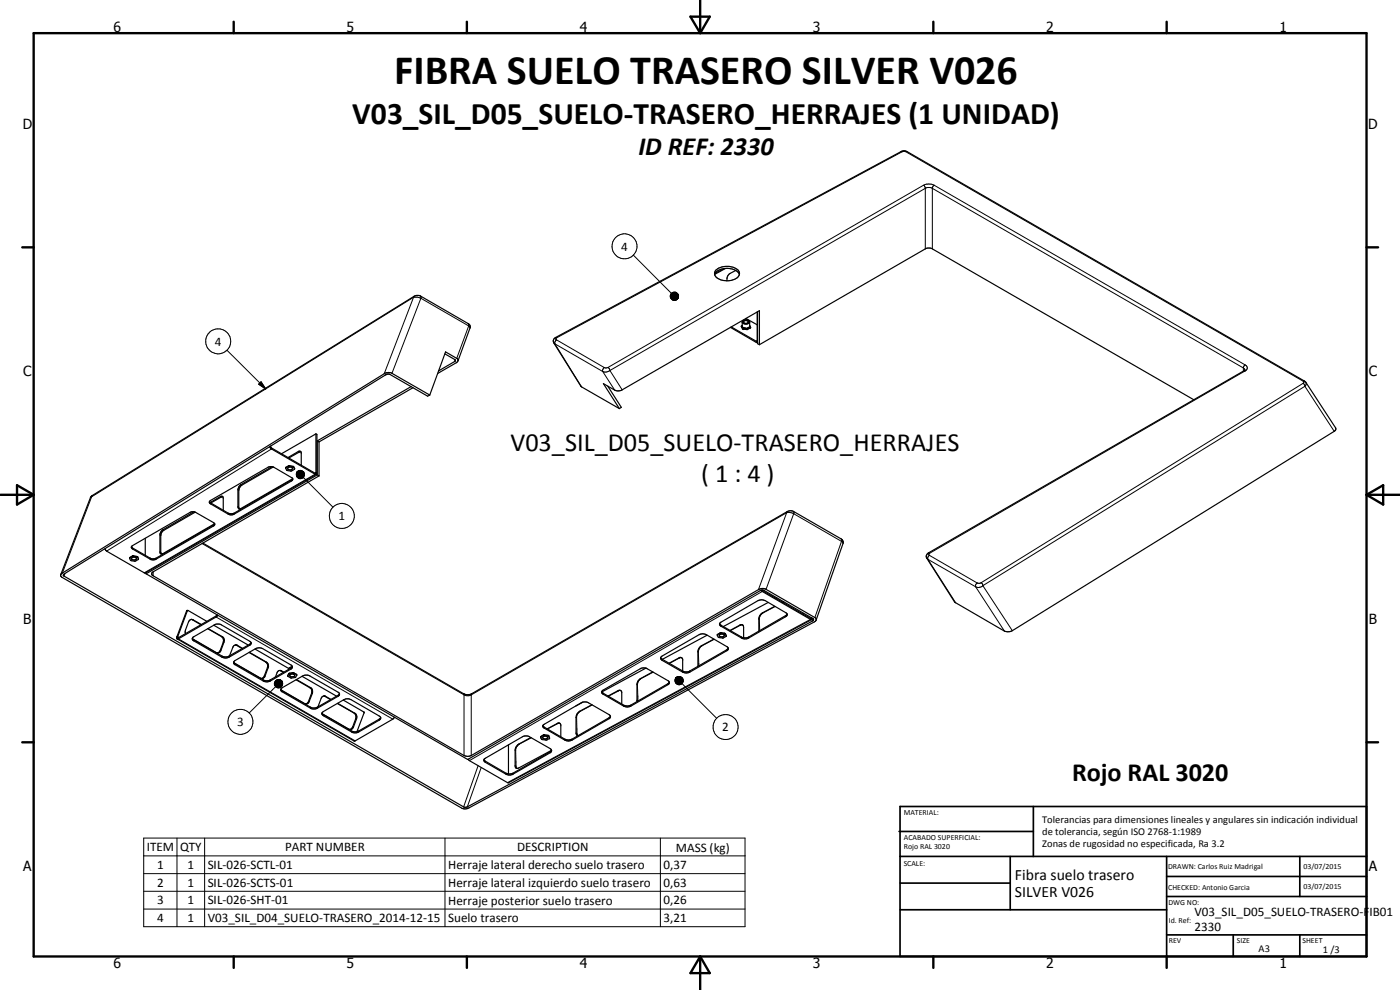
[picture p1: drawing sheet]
<svg xmlns="http://www.w3.org/2000/svg" width="420mm" height="297mm" viewBox="0 0 420 297" stroke-linecap="round" stroke-linejoin="round" font-family="sans-serif">
<g fill="none" stroke="#000" stroke-width=".35">
<path d="M214.4 82.4a4.7 4.7 0 0 1 5.8-1.5l1.2 .7 .5 .8M214.8 81.1a5.2 5.2 0 0 1 7 .3 2.03 2.03 0 0 1-1.9 2.6 4.5 4.5 0 0 1-5.4-1.6l-.1-.5zM217.7 80.6l-3.2 1.7M219.2 98.2l7.8 4.5h.4M220.8 81.2l-2.1 1.1-.4 .8-.1 1.1M222.7 97.9l.3 .7M222.7 97.9h.1M222.7 97.9l.9 .6M222.7 97.7v.2M222.7 96.6l.3 2M223 98.6h.1M223 98.6l1.1 .2"/>
<path d="M223.2 96.4a.87 .87 0 0 1 1.4 .3 .83 .83 0 0 1-.8 .4 .83 .83 0 0 1-.7-.5zM223.6 98.5l.5 .3M223.6 98.5l-.6 .1M223.8 95.5l3.4 2M224.2 98.7l-.1 .1M224.2 98.7v.1M224.7 98.3l-.5 .4M224.7 98.3h.4M224.7 98.3l-1.1 .2M225 96.6a1.33 1.33 0 0 1-2.3 0M225 96.6a1.25 1.25 0 0 0-1.1-.7 1.25 1.25 0 0 0-1.2 .7M225 97.9l.1 .4"/>
<path d="M225 96.6v1.3M225 97.9l-.3 .4M225.1 98.2v.1M225.1 98.3l-.9 .5M225.1 98.3l-.9 .5-1.2-.2M227.2 93.6l-.1 8.8-7.7-4.3M227.4 93.5v9.6l.5 .3M116 112.3h.9l11.4 6.6 .7-.4M116 112.3l-96.7 59.9-.3 .5 120.5 69.5h.6l104-56.1-.1-.5-14.7-8.4-1-.1-87.9 50.8-96.6-55.7M116 112.3l-.3 .2M123.4 116l-28.2 16.3M123.9 116.3l-28.2 16.3"/>
<path d="M129 118.5l-11.4-6.5a2.31 2.31 0 0 0-2.3 .1l-96.6 59.9a.66 .66 0 0 0-.5 .6 .66 .66 0 0 0 .4 .6l120.6 69.5 1.5-.3 103.7-55.8a.68 .68 0 0 0 .6-.6 .68 .68 0 0 0-.5-.7l-14.8-8.6-1-.1-.8 .2-86.5 49.9-1.6 .2-94.2-54.4-.1-.5 .5-.4 49.7-28.8M133.5 106.2l3 1.7 .2 .3-5.1 3.1M137.4 108.2l-.2-.6-3.5-2-4.7 12.9M137.4 108.2l-.5 .6-5.6 3.3M137.4 108.3l3.7-10.1-.1-.6-.5-.5-14.3-8.3-.5-.2-1.2 .2-96.9 59.9-.5 .7-8.9 23M182.4 115.9l4.1 6.3-.6 .4M227.9 103.4v-10.2l-41.4 23.9-1.6 .1-3.8-2.1 4.8 7.5M227.9 103.4l50-28.9 1.1-.1 .6 .1 78.7 45.4M373.5 111.2h-.1M373.6 111l-95 54.9a1.17 1.17 0 0 0-.4 1.6l8.3 13.2 14.9 8.7 1.7 .1 97.3-60.1 .4-.4 .1-.5-9.4-14.2-119.3-68.8-.7-.2-.9 .1-104.3 56.2-.2 .5 .1 .8 8.1 13 11.6 6.7M81 134l.5 .7M81.2 133.9l.3 .5"/>
<path d="M81.5 134.4v.3M81.5 134.7l13.1 7.6h.3M86.6 139.8l-.8 .5M86.8 139.7l-.2 .1M86.9 139.8l1 .2M86.9 139.8h-.3M86.9 139.7v.1M86.9 139.7l-.2 .1M87.9 140l.5 .7M87.9 140h.1M88 140l.4 .7M90.2 135.5l.2 4.1"/>
<path d="M90.2 135.5l-.5-.1-3.3 1.9M90.3 135.5l-3.6 1.9M94.8 130.2l.3 .1v11.7l-.2 .3M94.8 130.2v11.8l-13.3-7.6M94.8 130.2l-10.3 5.9M95.2 132.3l.5 .3M95.2 132.3v10.2M95.7 132.6v10.2M58.2 153.5l-9.5 5.5-.3 .4-.4 1.1v5.1l.4 .6M58.6 153.7l-9.8 5.7-.6 1.3v5l.2 .5M62.9 150.5l.1 .3M66.8 149l.2 4.1"/>
<path d="M66.8 149l-.5-.1-3.3 1.9M66.8 149l-3.5 1.9M81.6 140l-9.8 5.9-.4 1v5.2l.4 .6M82 140.1l-9.8 5.7-.5 1.3v5.1l.1 .5M82 140.1l5.8 3.5M82 140.1l-.9-.1-.7 .2-17.2 10-.3 .3M85.7 140.5l.5 .7a1.83 1.83 0 0 0 2.2-.5M85.8 140.4l-.1 .1M85.8 140.3h.1M85.8 140.3l-.1 .2M86.3 140.4a.85 .85 0 0 1 1.5 .2 .79 .79 0 0 1-.8 .4 .79 .79 0 0 1-.7-.6zM87.8 143.6l-16 9.1"/>
<path d="M87.8 143.6v.5l-.3 .2-17.6 10.1-1.4-.1-5.5-3.2-.1-.6M87.8 143.6l-.3 .4-17.4 10.1-.7 .1-.9-.2-5.5-3.2M94.9 142.3l-51.3 29.7-11.6-6.6-.5-.8M95.2 142.5l.5 .3M95.2 142.5l-51.4 29.7M38.9 167.3l.5 .9a1.83 1.83 0 0 0 2.2-.5M38.9 167.3v.1M39.4 164l5.7 3.5 1.3 .1 17.7-10.1 .3-.4-15.5 9-.5 .1M39.5 167.4a.77 .77 0 0 1 .8-.2 .77 .77 0 0 1 .6 .6 .77 .77 0 0 1-.8 .3 .77 .77 0 0 1-.6-.7zM39.6 163.8l17.8-10.2 1.2 .1 5.5 3.1a.53 .53 0 0 1 .4 .5 .53 .53 0 0 1-.4 .5l-17.5 10.1h-1.4l-5.4-3.2-.4-.5zM39.7 166.9l-.8 .4M39.8 166.8l-.1 .1"/>
<path d="M39.8 166.8h.2M39.9 166.8h.1M40 166.8l-.3 .1M40 166.8l1.1 .2M40 166.8h.1M41.1 167h.1M41.2 167l.1 .1M41.3 167.1l.3 .6M41.6 167.7h.1M43.6 161.5v5.1M43.8 171.8v.4M60.9 162.9l78.2 45.3 1.4 .2 .8-.1 95-54.8 .9-.3 1 .3 14.3 8.2a1.2 1.2 0 0 1 .5 1.3l-8.1 23.1"/>
<path d="M228.4 177.1l14.8 8.7 .4 .1M228.6 177l14.6 8.5 .3-.2M233.1 179.4l-.3 .1M53.1 191.1l.1 .6M53.2 191.7l53.1 30.7 11.6-6.6 .5-.6M56.4 183.2l-.4 .1-2.9 7.7M57.4 185.8l.3 .1M57.7 185.9l2.6 1.6M57.7 185.9l2.7 1.5M57.7 185.9h-.5l-.6 .7-.9 2.5v1M57.7 191.5l.1 .5 .4 .3 8.4 4.9 1.1 .2 1-.2 6.3-3.6 .3-.4v-.4M57.7 191.5l.2-.3 6.6-3.8 1.2-.2 .5 .2 8.8 5 .3 .4"/>
<path d="M57.7 191.5l.3 .4 9.4 5.2 1.1-.1 6.5-3.7 .3-.5M62.3 188.6l4.2 2.5 .5 .4v1.2l-.9 2.5-.3 .4-.6 .3M62.4 188.6l4.3 2.5a1.4 1.4 0 0 1 .5 1.6l-.9 2.5a.96 .96 0 0 1-1.3 .6l-7.2-4.1M64.1 187.6l10.4 5.9M65.1 184.4l-.1 .4-11.7 6.5 3-8.1 5.8 3.2M65.3 184.6l-.3 .4-11.5 6.7h-.3M70.1 198.7l.1 .1M70.2 198.8l8.2 4.8M70.2 198.5l6.5-3.9 1.1-.2 1 .2 8.5 4.9a.66 .66 0 0 1 .4 .6 .66 .66 0 0 1-.4 .6l-6.2 3.6-1 .3-1.1-.3-8.5-4.9-.3-.3zM70.2 198.8l9 5.3 .6 .2 1.1-.2 6.4-3.7 .4-.4M70.6 193.5l-.6 .5-1.1 2.8M70.6 193.5l.6 .1 1.6 1"/>
<path d="M70.7 193.5l2 1.1M74.7 195.7l5.1 3 .4 .5 .1 1.1-1 2.5-.4 .6-.5 .2M74.8 195.7l5.2 3 .4 .5 .1 1-1.1 2.9-.4 .4-.6 .1M76.5 194.7l10.1 5.9M198.3 197.3l.2 .4 6.4 3.6M200.8 199l3.2-1.7h.5l.4 .5v3.5M209.7 199.1v.7M212.2 190.6l-13.4 7.2M214.2 191.8l-3.6 1.9-.8 .8-.3 .8v4.6M215.3 190.4v.1M216 190.5a.82 .82 0 0 1 1.4 .2 .74 .74 0 0 1-.8 .4 .74 .74 0 0 1-.6-.6zM216.1 186.9l11.4-6.7 1-.2 1.1 .2 6.7 4-.3 .7-11.3 6.5-.8 .3-1.4-.3-6.1-3.5-.4-.4z"/>
<path d="M216.1 189.9h.1M216.1 189.9l-.8 .5M216.4 189.9h-.2M216.4 189.9h-.3M216.4 189.9l1.1 .1M216.4 189.9h.1M217.5 190l.2 .2M217.7 190.2l.2 .8a2.04 2.04 0 0 1-2.4 .2l-.2-.8M217.7 190.2l.3 .6M218.6 194.4l-6.6-4-1.1-.2-1.1 .2-11.1 6.4-.4 .5M218.6 194.4v.4l-.5 .4-11.1 6.5-1.1 .2-1-.2-6.2-3.6-.4-.4v-.4M218.6 194.5l-.5 .4-11.3 6.6-1.2 .1-.7-.3"/>
<path d="M219.1 189.1l3-1.6h.7l.4 .7v3.2M228 189.2h.1M230.5 180.8l-13.4 7.2M232.5 181.9l-3.7 2-.8 .8-.3 .8v3.9M235.1 180.5l-.3 .2M236.3 184.3l-11.6 6.8-.8 .3-1.4-.3-6.1-3.5-.5-.5M241.2 184l-.2 .2M243.5 185.4l.3 .1M243.6 185.9l-91 49-11.7-6.7-.4-.4M243.8 185.5l-.2 .4M243.8 185.5h.1M84 201.2l1 .5"/>
<path d="M84.2 206.8l.5 .5 9.2 5.1 1.4-.2 6.3-3.7 .3-.3M84.3 206.8l.1 .5 .3 .3 8.7 5 .5 .1 1.4-.2 6.2-3.6 .3-.2 .1-.5M84.3 206.8l.4-.4 6.1-3.6 1.4-.2 9.3 5.1 .4 .5M85.2 201.7l-.9-.5h-.6a2.65 2.65 0 0 0-1 1.9M86.3 202.7v.1M86.6 202.1l-.3 .7M86.7 200.5l-.1 .4M86.8 202.1h-.2M86.8 202v.1M86.9 202.6a.82 .82 0 0 1 .9-.4 .82 .82 0 0 1 .6 .6l-1 .3zM87.7 200.2l-1 .3M87.9 201.8l.3 .1"/>
<path d="M87.9 201.8l-1.1 .3M87.9 201.8h.1M88 201.8l.1 .1M88.1 201.9h.1M88.2 201.9l.8 .5M88.8 204l4.4 2.5 .3 .3v1.2l-.9 2.5-.9 .7M89 202.4h.1M89 202.4l.1 .2M89 203.9l4.6 2.7 .2 1.4-1 2.5a.9 .9 0 0 1-1.3 .6l-7.1-4.1M89 202.5l.1 .1M89.1 202.6l-.6 .7a1.94 1.94 0 0 1-2.1-.4l-.1-.1M90.6 202.9l10.4 6"/>
<path d="M96.6 214l.1 .1M96.7 214.1l9 5.4h1.4M96.7 213.8l6.5-3.9 1.4-.2 .8 .2 8.4 4.9 .4 .5v.3l-.4 .5-6.2 3.5-1.3 .3-.6-.1-8.6-5-.5-.5zM96.7 214.2l8.2 4.7M97.2 208.8l2 1.1M99.3 209.8l-1.6-.9a.96 .96 0 0 0-1.3 .6l-1 2.6M101.2 211.1l5.4 3.2 .2 1.1-1 2.7-.2 .5-.6 .3M101.3 211l5.4 3.1 .3 .4v1.2l-.9 2.4-.4 .6-.8 .2M103 210.1l6.3 3.6-2.2 5.8M114.2 215.3l-.4 .5-6.7 3.7M164.2 218.7l3.2-1.7h.6l.3 .5v3.6M173.1 218.7l.2 2"/>
<path d="M174.9 210.7l-2.1 1.1M177.6 211.5l-3.6 1.9-1 1.1-.1 5.5 .4 .7M180.7 207.3l11.9-6.9 1.4 .1 6.4 3.7a.64 .64 0 0 1 .5 .6 .64 .64 0 0 1-.5 .6l-11.1 6.5-1.1 .2-1-.2-6.2-3.6-.3-.3zM182.5 208.8l3-1.6h.8l.3 .4v3.6M183.2 214.9l-.4 .4-11.1 6.5-1.1 .2-1.1-.2-6.3-3.7-.3-.4M183.2 214.9l-.4 .7-11.1 6.5-1.1 .2-1.1-.2-6.4-3.7-.2-.7M183.2 214.9l-.4-.5-6.2-3.5-1.4-.3-.8 .3-11.5 6.8M191.4 208.9v1.5M193.9 200.4l-13.3 7.2M195.9 201.6l-3.8 2.1-.6 .6-.3 .8v5.4M200.9 204.7l-.5 .4-11.1 6.5-1.1 .2-1-.2-6.2-3.6-.4-.5M145.2 228l.3 .3 6.3 3.7 .8 .2"/>
<path d="M152.6 223.5v8.7M154.8 228.6l.3 1.9M159.3 221.3l-3.8 2.1-.7 .9-.2 .8v4.7l.2 .6 .3 .1 .6-.1 9.8-5.3M162.3 221.1l.3 .8a2.06 2.06 0 0 0 2.3-.4v-.1M162.3 221v.1M163 221.1a.9 .9 0 0 1 1.4 .3 .81 .81 0 0 1-.8 .4 .81 .81 0 0 1-.7-.7zM163.1 220.5h.1M163.1 220.6l-.8 .4M163.1 220.5v.1M163.1 220.5l-.8 .5M163.1 220.5h.3M163.3 220.5h.1"/>
<path d="M163.3 220.5h-.1M163.3 220.5l-.2 .1M163.4 220.5l1.1 .2M164.5 220.6v.1M164.5 220.7h.1M164.5 220.6l.2 .2M164.6 220.7l.1 .1M164.7 220.8l.2 .6M164.7 220.8h.1M165.5 225.1l-.4-.5-6.4-3.7-1.1-.1-.6 .1-11.8 7M165.5 225.1l-.4 .5-11.1 6.4-1.4 .2M165.5 225.1v.3l-.4 .4-11.4 6.6-.5 .1-1.4-.2-6.1-3.6-.4-.3-.1-.5"/>
<path d="M173.3 220.7h.2"/>
</g>
<g fill="none" stroke="#000" stroke-width=".3">
<path d="M270.4 45.5l.3 .1M270.7 45.6l-103.6 55.7M271.8 45.5l-1.1 .1M271.8 45.5l119.3 68.9M272.2 45.5h-.4M277.1 55.6a3.6 3.6 0 0 1 3.3 0M277.1 55.6l.6 .7v18.4M277.1 55.6l-94.6 54.6M280.4 55.6l-.6 .7v18.4M280.4 55.6l93.3 53.9M190.1 76.5l11.4 11.5M124.1 89.2h1.2l1 .3"/>
<path d="M124.1 89.2l-96.6 59.9M124.1 89.2l-8.8 22.9M124.3 88.9l-.2 .3M126.2 88.8l.1 .7M126.3 89.5l14.4 8.3M126.3 89.5l-8.7 22.5M140.5 97.1l.2 .7M140.7 97.8l.3 .6M140.7 97.8l-3.6 9.7M201.1 88.8l2.2 .9-2.1-.6zM201.2 89.1l2.1 .6-2.1-.3zM201.2 88.6l2.1 1.1-2.2-.9z"/>
<path d="M201.2 88.3l2.1 1.4-2.1-1.1zM201.2 89.4l2.1 .3-1.9-.1zM201.4 89.6l1.9 .1-1.7 .1zM201.4 88.1l.2-.2 1.7 1.8zM201.4 88.1l1.9 1.6-2.1-1.4zM201.6 89.8l1.7-.1-1.6 .3zM201.6 87.9l.2-.1 1.5 1.9zM201.7 90l1.6-.3-1.3 .4zM201.8 87.8l.3-.1 1.2 2zM202 90.1l1.3-.4zM202.1 87.7l.2-.1 1 2.1zM202.3 90.1l1-.4z"/>
<path d="M202.3 87.6h.3l.7 2.1zM202.6 90.1l.7-.4zM202.6 87.6l.3 .1 .4 2zM202.8 90l.5-.3zM202.9 87.7l.2 .2 .2 1.8zM203.1 89.9l.2-.2zM203.1 87.9l.2 .2v1.6zM203.3 88.1l.2 .2-.2 1.4zM203.5 88.3l.1 .2-.3 1.2zM203.6 89.3l-.3 .4zM203.6 89l-.3 .7zM203.6 88.5l-.3 1.2z"/>
<path d="M203.7 88.8l-.4 .9zM217.4 80.6l-2.8 1.4M225 97.6l.3 .7-1.1 .6-1.4-.2-.4-.8 .3-.2M68.1 105.1l11.6 11.6M77.6 115.3l.7-.7 1.4 2.1zM78.3 114.6l1.4 2.1-2.1-1.4zM136.6 108l-.2 .5M166.2 102.9l.3 .3M166.5 103.2l8 12.9M166.5 103.2l14.4 8.3M166.7 101.3h.4M167 102l-.4 .5-.1 .7"/>
<path d="M167 102l14.3 8.3M167.1 101.3l-.3 .3 .2 .4M180.9 111.5l3.6 5.6M181.3 110.3l-.5 .7 .1 .5M182.5 110.2l.5 1M182.5 110.2l-1.2 .1M183 111.2l3.7 5.8M183 111.2l-.2 .1a2.01 2.01 0 0 1-1.9 .2M227.4 102.4h-.4v.3M373.3 111.3h.4M373.6 111l-.4-.6-93.6-54-1.1-.1-.6 .1-94.9 54.8M373.7 111.3l-94.7 54.7"/>
<path d="M373.7 109.5l-.5 .5v1.4M373.7 109.5a.95 .95 0 0 1 .6 .9 .95 .95 0 0 1-.6 .9M391.1 115l.5 .9M391.1 115l-96.6 59.8M391.1 114.4l.2 .3-.2 .3M391.5 114.3l-.4 .1M391.6 115.9l8.8 13.5M391.6 115.9l-96.6 59.8M391.9 114.7l.1 .6-.4 .6M81.1 133.9h.1M81.5 134.7l-49.5 30.7M89.5 135.5l.3 .1"/>
<path d="M27.5 149.1l-.4 .3M27.5 149.1l-8.8 22.9M27.6 148.7l-.1 .4M48.9 159l.2 .1M63.2 150.9v.3M64.1 157.5v.3M66.1 149l.3 .1M68.5 154v.3M70.3 154v.3M71.4 146.9l.3 .2M71.4 152.1l.3 .1M72.3 145.4l.2 .2"/>
<path d="M87.5 144v.3M89.3 141.5l-.3 .4zM89.3 141.5l-.4 .7zM89.3 141.5l-.4 1zM89.3 141.5l-.3 1.2zM89.3 141.5l-.2 1.5zM89.3 141.5l-.1 1.7-.1-.2zM89.3 141.5l.1 1.9-.2-.2zM89.3 141.5l.4 2.1-.3-.2zM89.3 141.5l.6 2.1h-.2zM89.3 141.5l.9 2.1h-.3zM89.3 141.5l1.2 2.1h-.3z"/>
<path d="M89.3 141.5l1.4 2-.2 .1zM89.3 141.5l1.7 1.9-.3 .1zM89.3 141.5l1.8 1.7-.1 .2zM89.3 141.5l2 1.4-.2 .3zM89.3 141.5l2.1 1.2-.1 .2zM89.3 141.5l2.1 .9v.3zM89.3 141.5l2.1 .7v.2zM89.3 141.5l2 .4 .1 .3zM89.3 141.5l1.9 .1 .1 .3zM89.3 141.5h1.7l.2 .1zM89.3 141.5l1.5-.2 .2 .2zM89.3 141.5l1.2-.3 .3 .1z"/>
<path d="M89.3 141.5l1.2-.3zM89.3 141.5l.9-.4zM89.3 141.5l.7-.4zM89.3 141.5l.4-.3zM89.3 141.5l.2-.1zM91 143.3l8.9 8.9M95.1 142l-.3-.2-.2 .5-51.3 29.6M236.1 153.8l-94.7 54.7-.7 .2-1.4-.2-78.7-45.4M236.1 153.8h.8l1.3 .3M236.1 153.8l-8.5 23.1M236.3 153.5l-.2 .3M238.2 153.5v.6"/>
<path d="M238.2 154.1l14.3 8.3M238.2 154.1l-8.3 22.7M19.5 172.1l-.3 .7M39.8 164.4v.3M45.1 167.5v.3M46 171.6v1.2M46.9 167.5v.3M48 165.6l.2 .1M48 160.5l.2 .2M228.8 177.2v.3l-87.9 50.7M252.5 161.7v.7M252.5 162.4l.5 .6"/>
<path d="M252.5 162.4l-8 22.9M278.2 167.5l.3 .3M278.5 167.8l8.3 13M278.5 167.8l14.3 8.3M278.6 165.9l.4 .1M278.9 166.6l14.4 8.3M278.9 166.6l-.4 .6v.6M279 166l-.3 .3 .2 .3M292.8 176.1l8.6 13.3M293.3 174.9l-.5 .6v.6M294.5 174.8l.5 .9M294.5 174.8l-1.2 .1"/>
<path d="M295 175.7l8.8 13.5M295 175.7a2.04 2.04 0 0 1-2.2 .4M53.1 191.1l.6 .2M53.5 191.3v.4l53.1 30.6M56 183.3h.2M57.7 185.9l.2 .1M58.2 192v.3M64.8 184.8v.3l53.1 30.7M66.1 195.2h.2M66.5 191.1h.2M66.6 196.8v.4M67 192.7h.2"/>
<path d="M68.7 196.8v.4M70.5 199.1v.3M70.9 193.6h.3M75 193.3v.3M79.8 198.7h.2M198.7 197.8v.3M203.8 197.4h.1M203.9 197.4l-3 1.7M204.6 197.4h-.7M209.5 195.6h.1M209.6 195.6l.1 3.5M210.6 193.7v.1"/>
<path d="M210.6 193.8l-.7 .8-.3 1M214.3 191.8l-3.7 2M216.4 187.6v.3M218.1 194.9v.3M222.1 187.5l.1 .1M222.2 187.6l-3 1.6M222.5 191.1v.3M222.9 187.5l-.7 .1M224.7 191.1v.3M227.7 185.7l.2 .1M227.9 185.8l.1 3.4M228.8 183.9h.1"/>
<path d="M228.9 183.9l-.7 .8-.3 1.1M232.6 182l-3.7 1.9M235.2 180.6l-.3 .1M235.8 184.7v.3M243.5 185.4l-.3 .4-90.9 49M244.1 185.7l-.2 .6M79 204v.3M79.3 202.8l.2 .1M80.3 200.3l.2 .1M81.1 204v.3M82.3 205.2l2.2-.9-2.1 1.1zM82.4 204.9l2.1-.6-2.2 .9z"/>
<path d="M82.4 205.4l2.1-1.1-2 1.4zM82.5 204.6l2-.3-2.1 .6zM82.5 205.7l2-1.4-1.9 1.6zM82.6 204.4l1.9-.1-2 .3zM82.6 205.9l1.9-1.6-1.7 1.8zM82.7 206l-7.9 7.9M82.8 204.2l.2-.2 1.5 .3zM82.8 204.2l1.7 .1-1.9 .1zM83 204l1.5 .3zM83.2 204l1.3 .3zM83.5 203.9l1 .4zM83.8 203.9l.7 .4z"/>
<path d="M84 204l.5 .3zM84.2 201.3h.2M84.5 204.3l-1.5 1.9-.2-.1zM84.5 204.3l-1.2 2.1-.3-.2zM84.5 204.3l-.9 2.1h-.3zM84.5 204.3l-.7 2.1h-.2zM84.5 204.3l-.4 2-.3 .1zM84.5 204.3l-.2 1.9-.2 .1zM84.5 204.3v1.7l-.2 .2zM84.5 204.3v1.7zM84.5 204.3l.3 1.2-.1 .3zM84.5 204.3l.3 1.2z"/>
<path d="M84.5 204.3l.3 .9zM84.5 204.3l.3 .7zM84.5 204.3l.2 .4zM84.5 204.3l.2 .2zM84.7 207.3v.3M87.3 200.4v.3M92.6 210.5h.2M93 206.4h.3M93.2 212.2v.3M93.5 208h.3M95.3 212.2v.3M97.1 214.4v.4"/>
<path d="M97.5 208.9h.2M101.5 208.6v.3M105.5 219.3v.3M105.8 218.1h.3M106.3 214h.2M106.8 215.6l.2 .1M107.6 219.3v.3M113.8 215.8v.3M139.1 208.2l.2 18.5M141.6 208.2l-.2 18.5M163.4 218.2v.3M167.2 217.1h.1"/>
<path d="M167.3 217.1l-3 1.6M168.1 217l-.8 .1M172.9 215.3h.1M172.9 220l.2 .1M173 215.3l.1 3.4M174 213.4l.1 .1M174.1 213.5a2.12 2.12 0 0 0-1.1 1.8M177.7 211.5l-3.6 2M181 208v.3M182.8 215.3v.3M185.5 207.2l.1 .1M185.6 207.3l-3 1.6"/>
<path d="M186.3 207.2l-.7 .1M187.2 211.6v.3M189.3 211.6v.3M191.2 205.4l.1 .1M191.2 210.1l.2 .1M191.3 205.5l.1 3.4M192.3 203.6h.1M192.4 203.6l-.8 .8-.3 1.1M196 201.7l-3.6 1.9M200.4 205.1v.3M202.9 203.3l-.3 .5zM202.9 203.3l-.3 .7z"/>
<path d="M202.9 203.3l-.3 1zM202.9 203.3l-.3 1.3zM202.9 203.3l-.2 1.6zM202.9 203.3v1.8l-.2-.2zM202.9 203.3l.2 1.9-.2-.1zM202.9 203.3l.4 2.1-.2-.2zM202.9 203.3l.7 2.1h-.3zM202.9 203.3l1 2.2-.3-.1zM202.9 203.3l1.2 2.1-.2 .1zM202.9 203.3l1.5 2.1h-.3zM202.9 203.3l1.7 1.9-.2 .2zM202.9 203.3l1.9 1.7-.2 .2z"/>
<path d="M202.9 203.3l2 1.5-.1 .2zM202.9 203.3l2.2 1.2-.2 .3zM202.9 203.3l2.2 1v.2zM202.9 203.3l2.2 .7v.3zM202.9 203.3l2.1 .4 .1 .3zM202.9 203.3l1.9 .2 .2 .2zM202.9 203.3h1.8l.1 .2zM202.9 203.3l1.5-.2 .3 .2zM202.9 203.3l1.5-.2zM202.9 203.3l1.3-.3zM202.9 203.3l1-.3zM202.9 203.3l.8-.3z"/>
<path d="M202.9 203.3l.5-.3zM202.9 203.3l.2-.1zM204.7 205.1l10.4 10.4M204.9 201.3v.4M207 201.3v.4M143.5 229.7l-4.4 12.4M144.4 230.3l-4.2 11.8M145.7 228.4v.3M151.8 232v.3M154 232v.3M154.6 225.1l.2 .1M154.6 229.8l.2 .1"/>
<path d="M154.8 225.2v3.4M155.7 223.3h.1M155.8 223.3a2.12 2.12 0 0 0-1 1.9M159.5 221.4l-3.7 1.9M165.1 225.6v.2M169.5 221.8v.3M171.7 221.8v.3M43.1 251.5h180.5v26.5h-180.5zM43.1 256.8h180.5M53.1 251.5v26.5M61.4 251.5v26.5M133.6 251.5v26.5"/>
<path d="M198.2 251.5v26.5M43.1 262.1h180.5M43.1 267.4h180.5M43.1 272.8h180.5"/>
<circle cx="187.4" cy="73.9" r="3.8"/>
<circle cx="65.5" cy="102.4" r="3.8"/>
<circle cx="102.6" cy="154.8" r="3.8"/>
<circle cx="72.2" cy="216.6" r="3.8"/>
<circle cx="217.8" cy="218.1" r="3.7"/>
</g>
<g fill="#000">
<circle cx="222.7" cy="97.9" r=".18"/>
<circle cx="223" cy="98.6" r=".18"/>
<circle cx="225.1" cy="98.2" r=".18"/>
<circle cx="225.1" cy="98.3" r=".18"/>
<circle cx="373.6" cy="111" r=".18"/>
<circle cx="86.6" cy="139.8" r=".18"/>
<circle cx="87.9" cy="140" r=".18"/>
<circle cx="88" cy="140" r=".18"/>
<circle cx="85.8" cy="140.3" r=".18"/>
<circle cx="88.1" cy="140.1" r=".18"/>
<circle cx="38.9" cy="167.3" r=".18"/>
<circle cx="39.7" cy="166.9" r=".18"/>
<circle cx="41.1" cy="167" r=".18"/>
<circle cx="215.3" cy="190.5" r=".18"/>
<circle cx="215.3" cy="190.4" r=".18"/>
<circle cx="217.5" cy="190" r=".18"/>
<circle cx="217.7" cy="190.2" r=".18"/>
<circle cx="86.8" cy="202.1" r=".18"/>
<circle cx="88" cy="201.8" r=".18"/>
<circle cx="88.2" cy="201.9" r=".18"/>
<circle cx="89" cy="202.4" r=".18"/>
<circle cx="162.3" cy="221.1" r=".18"/>
<circle cx="162.3" cy="221" r=".18"/>
<circle cx="163.4" cy="220.5" r=".18"/>
<circle cx="164.5" cy="220.7" r=".18"/>
<circle cx="164.9" cy="221.4" r=".18"/>
</g>
<g fill="none" stroke="#000" stroke-width=".71">
<path d="M10.1 9.9h400v277.1h-400zM70.1 6.5v3.4M140.1 6.5v3.4M207.2 5h5.8l-2.9 4.9zM210.1 0v9.9M280.1 6.5v3.4M350.1 6.5v3.4M6.7 74.2h3.4M410.1 74.2h3.5M.1 148.5h10M5.1 145.6l5 2.9-5 2.9zM410.1 148.5h10"/>
<path d="M410.1 148.5l5-2.9v5.8zM6.7 222.7h3.4M410.1 222.7h3.5M70.1 287v3.4M140.1 287v3.4M210.1 287v10M210.1 287l2.9 5h-5.8zM280.1 287v3.4M350.1 287v3.4"/>
</g>
<g fill="none" stroke="#000" stroke-width=".51">
<path d="M269.8 249.5h40.3M270.1 242h140v45h-140zM270.1 257h140M303.2 257v16M310.1 242v15M350.1 257v30M390.1 257v12M270.1 265h33.1M270.1 273h80M350.1 269h60M350.1 263h60M350.1 280.5h60"/>
<path d="M370.1 280.5v6.5M390.1 280.5v6.5"/>
</g>
<g fill="#000">
<path d="M203.6 89.3l-.3 .4zM203.6 89l-.3 .7zM203.7 88.8l-.4 .9zM203.6 88.5l-.3 1.2zM203.5 88.3l.1 .2-.3 1.2zM203.3 88.1l.2 .2-.2 1.4zM203.1 87.9l.2 .2v1.6zM202.6 87.6l.3 .1 .4 2zM202.3 87.6h.3l.7 2.1zM202.1 87.7l.2-.1 1 2.1zM201.8 87.8l.3-.1 1.2 2zM201.6 87.9l.2-.1 1.5 1.9z"/>
<path d="M201.4 88.1l.2-.2 1.7 1.8zM201.4 88.1l1.9 1.6-2.1-1.4zM201.2 88.3l2.1 1.4-2.1-1.1zM201.2 88.6l2.1 1.1-2.2-.9zM201.1 88.8l2.2 .9-2.1-.6zM201.2 89.1l2.1 .6-2.1-.3zM201.4 89.6l1.9 .1-1.7 .1zM201.6 89.8l1.7-.1-1.6 .3zM201.7 90l1.6-.3-1.3 .4zM202 90.1l1.3-.4zM202.3 90.1l1-.4zM202.6 90.1l.7-.4z"/>
<path d="M202.8 90l.5-.3zM203.1 89.9l.2-.2zM78.3 114.6l1.4 2.1-2.1-1.4zM89.3 141.5l-.3 .4zM89.3 141.5l-.4 .7zM89.3 141.5l-.4 1zM89.3 141.5l-.3 1.2zM89.3 141.5l-.2 1.5zM89.3 141.5l-.1 1.7-.1-.2zM89.3 141.5l.1 1.9-.2-.2zM89.3 141.5l.6 2.1h-.2zM89.3 141.5l.9 2.1h-.3z"/>
<path d="M89.3 141.5l1.2 2.1h-.3zM89.3 141.5l1.4 2-.2 .1zM89.3 141.5l1.7 1.9-.3 .1zM89.3 141.5l1.8 1.7-.1 .2zM89.3 141.5l2 1.4-.2 .3zM89.3 141.5l2.1 1.2-.1 .2zM89.3 141.5l2.1 .9v.3zM89.3 141.5l2.1 .7v.2zM89.3 141.5l2 .4 .1 .3zM89.3 141.5h1.7l.2 .1zM89.3 141.5l1.5-.2 .2 .2zM89.3 141.5l1.2-.3 .3 .1z"/>
<path d="M89.3 141.5l1.2-.3zM89.3 141.5l.9-.4zM89.3 141.5l.7-.4zM89.3 141.5l.4-.3zM89.3 141.5l.2-.1zM84 204l.5 .3zM83.8 203.9l.7 .4zM83.5 203.9l1 .4zM83.2 204l1.3 .3zM83 204l1.5 .3zM82.8 204.2l.2-.2 1.5 .3zM82.8 204.2l1.7 .1-1.9 .1z"/>
<path d="M82.5 204.6l2-.3-2.1 .6zM82.4 204.9l2.1-.6-2.2 .9zM82.3 205.2l2.2-.9-2.1 1.1zM82.4 205.4l2.1-1.1-2 1.4zM82.5 205.7l2-1.4-1.9 1.6zM82.6 205.9l1.9-1.6-1.7 1.8zM84.5 204.3l-1.5 1.9-.2-.1zM84.5 204.3l-1.2 2.1-.3-.2zM84.5 204.3l-.9 2.1h-.3zM84.5 204.3l-.7 2.1h-.2zM84.5 204.3l-.4 2-.3 .1zM84.5 204.3v1.7l-.2 .2z"/>
<path d="M84.5 204.3v1.7zM84.5 204.3l.3 1.2-.1 .3zM84.5 204.3l.3 1.2zM84.5 204.3l.3 .9zM84.5 204.3l.3 .7zM84.5 204.3l.2 .4zM84.5 204.3l.2 .2zM202.9 203.3l-.3 .5zM202.9 203.3l-.3 .7zM202.9 203.3l-.3 1zM202.9 203.3l-.3 1.3zM202.9 203.3l-.2 1.6z"/>
<path d="M202.9 203.3v1.8l-.2-.2zM202.9 203.3l.2 1.9-.2-.1zM202.9 203.3l.7 2.1h-.3zM202.9 203.3l1 2.2-.3-.1zM202.9 203.3l1.2 2.1-.2 .1zM202.9 203.3l1.5 2.1h-.3zM202.9 203.3l1.7 1.9-.2 .2zM202.9 203.3l1.9 1.7-.2 .2zM202.9 203.3l2 1.5-.1 .2zM202.9 203.3l2.2 1.2-.2 .3zM202.9 203.3l2.2 1v.2zM202.9 203.3l2.2 .7v.3z"/>
<path d="M202.9 203.3l2.1 .4 .1 .3zM202.9 203.3h1.8l.1 .2zM202.9 203.3l1.5-.2 .3 .2zM202.9 203.3l1.5-.2zM202.9 203.3l1.3-.3zM202.9 203.3l1-.3zM202.9 203.3l.8-.3zM202.9 203.3l.5-.3zM202.9 203.3l.2-.1z"/>
</g>
<path d="M201.2 89.6h2.1M203.1 87.7v2M89.3 141.7h2M82.5 204.4h2M84.3 204.3v2M202.9 203.5h2.1M203.1 203.3v2.1" fill="none" stroke="#000" stroke-width=".38"/>
<path d="M89.5 141.5v2.1" fill="none" stroke="#000" stroke-width=".42"/>
<text font-size="12.6" x="118.3" y="25.3">FIBRA SUELO TRASERO SILVER V026</text>
<text font-size="9.4" x="105.7" y="37.1">V03_SIL_D05_SUELO-TRASERO_HERRAJES (1 UNIDAD)</text>
<g font-size="7.9">
<text x="191.6" y="46.6">ID REF: 2330</text>
<text x="153.2" y="135.5">V03_SIL_D05_SUELO-TRASERO_HERRAJES</text>
<text x="210.5" y="144.5">( 1 : 4 )</text>
<text x="321.7" y="234.4">Rojo RAL 3020</text>
</g>
<g font-size="4.7">
<text x="304.6" y="263.9">Fibra suelo trasero</text>
<text x="304.6" y="269.3">SILVER V026</text>
</g>
<g font-size="4.2">
<text x="34" y="9.6">6</text>
<text x="104" y="9.6">5</text>
<text x="174" y="9.6">4</text>
<text x="244" y="9.6">3</text>
<text x="314" y="9.6">2</text>
<text x="384" y="9.6">1</text>
<text x="6.8" y="38.7">D</text>
<text x="410.6" y="38.7">D</text>
<text x="7" y="112.9">C</text>
<text x="410.8" y="112.9">C</text>
<text x="7" y="187.1">B</text>
<text x="410.8" y="187.1">B</text>
<text x="7" y="261.4">A</text>
<text x="410.8" y="261.4">A</text>
<text x="34" y="290.4">6</text>
<text x="104" y="290.4">5</text>
<text x="174" y="290.4">4</text>
<text x="244" y="290.4">3</text>
<text x="314" y="290.4">2</text>
<text x="384" y="290.4">1</text>
</g>
<g font-size="3.9">
<text x="186.4" y="75.2">4</text>
<text x="64.5" y="103.7">4</text>
<text x="101.6" y="156.1">1</text>
<text x="71.2" y="217.8">3</text>
<text x="216.7" y="219.4">2</text>
<text x="44.1" y="255.4">ITEM</text>
<text x="54" y="255.4">QTY</text>
<text x="85.6" y="255.4">PART NUMBER</text>
<text x="155.2" y="255.4">DESCRIPTION</text>
<text x="202.8" y="255.5">MASS (kg)</text>
<text x="47.1" y="260.7">1</text>
<text x="56.3" y="260.7">1</text>
<text x="62.3" y="260.7">SIL-026-SCTL-01</text>
<text x="134.5" y="260.8">Herraje lateral derecho suelo trasero</text>
<text x="199.1" y="260.7">0,37</text>
<text x="47.1" y="266.1">2</text>
<text x="56.3" y="266">1</text>
<text x="62.3" y="266.1">SIL-026-SCTS-01</text>
<text x="134.5" y="266.1">Herraje lateral izquierdo suelo trasero</text>
<text x="199.1" y="266.1">0,63</text>
<text x="47.1" y="271.4">3</text>
<text x="56.3" y="271.3">1</text>
<text x="62.3" y="271.4">SIL-026-SHT-01</text>
<text x="134.5" y="271.4">Herraje posterior suelo trasero</text>
<text x="199.1" y="271.4">0,26</text>
<text x="358.5" y="275">V03_SIL_D05_SUELO-TRASERO-FIB01</text>
<text x="47.1" y="276.6">4</text>
<text x="56.3" y="276.6">1</text>
<text x="62.3" y="276.6">V03_SIL_D04_SUELO-TRASERO_2014-12-15</text>
<text x="134.5" y="276.7">Suelo trasero</text>
<text x="199.1" y="276.6">3,21</text>
<text x="358.5" y="279.4">2330</text>
</g>
<g font-size="3.1">
<text x="312.7" y="246.8">Tolerancias para dimensiones lineales y angulares sin indicación individual</text>
<text x="312.7" y="250.4">de tolerancia, según ISO 2768-1:1989</text>
<text x="312.7" y="254">Zonas de rugosidad no especificada, Ra 3.2</text>
<text x="377.7" y="285.6">A3</text>
<text x="397" y="285.9">1 /3</text>
</g>
<g font-size="2.4">
<text x="271.2" y="244.4">MATERIAL:</text>
<text x="271.3" y="252">ACABADO SUPERFICIAL:</text>
<text x="271.3" y="254.6">Rojo RAL 3020</text>
<text x="271.2" y="259.7">SCALE:</text>
<text x="350.6" y="260.8">DRAWN: Carlos Ruiz Madrigal</text>
<text x="391.2" y="260.6">03/07/2015</text>
<text x="350.6" y="267">CHECKED: Antonio Garcia</text>
<text x="391.2" y="266.7">03/07/2015</text>
<text x="350.6" y="271.4">DWG NO:</text>
<text x="350.8" y="276.9">Id. Ref:</text>
<text x="350.8" y="282.8">REV</text>
<text x="371.2" y="282.9">SIZE</text>
<text x="390.9" y="282.9">SHEET</text>
</g>
</svg>
